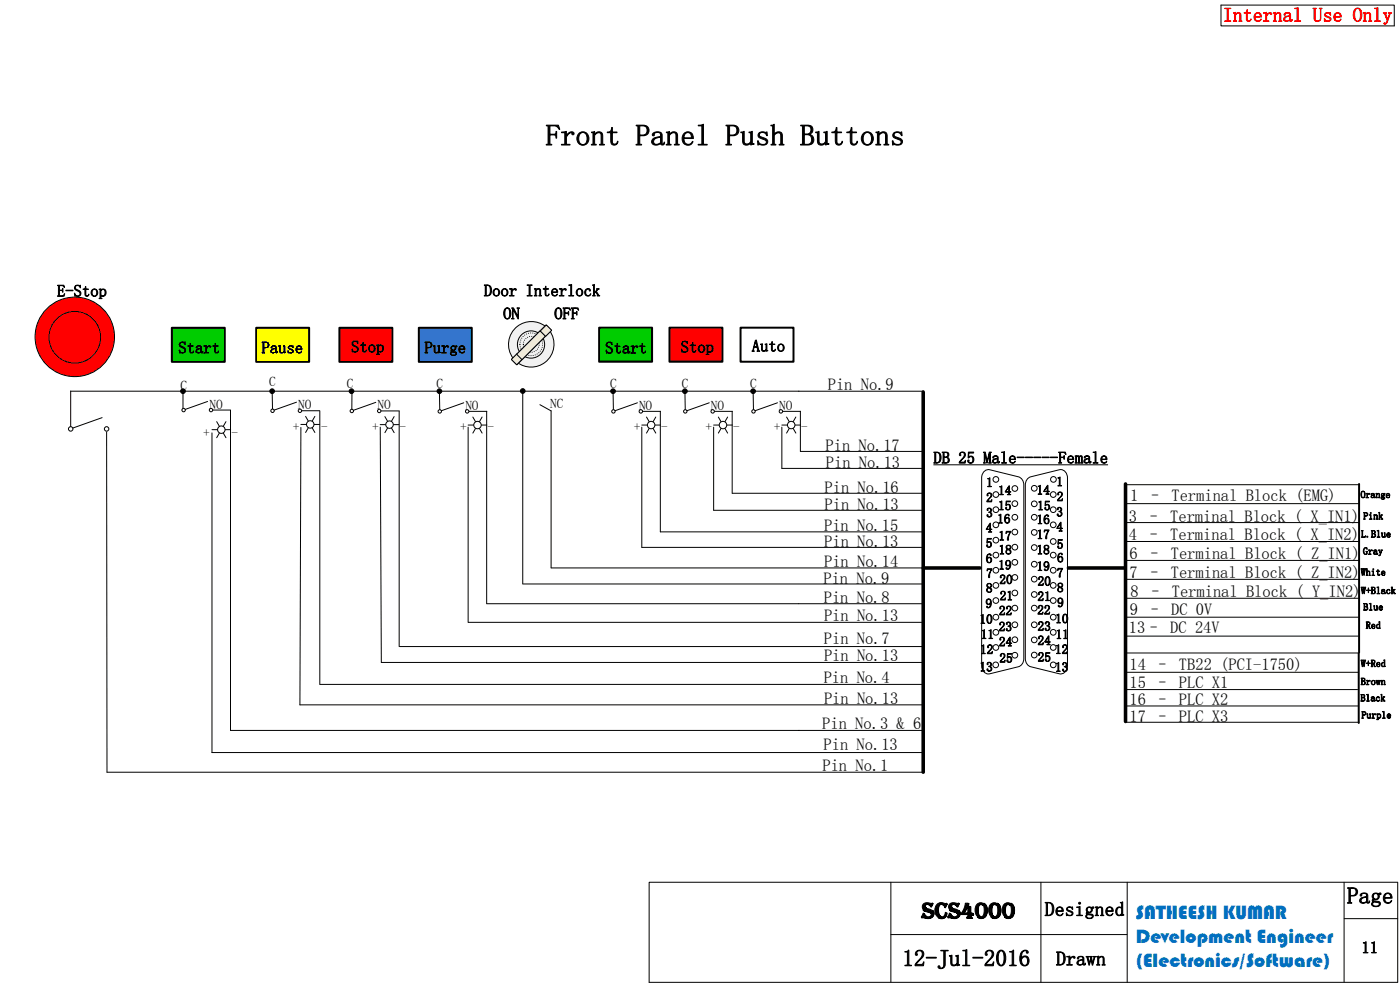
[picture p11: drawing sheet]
<svg xmlns="http://www.w3.org/2000/svg" width="299mm" height="210mm" viewBox="0 0 299 210" stroke-linecap="round" stroke-linejoin="round" font-family="sans-serif">
<path d="M210.3 100.7l.8-.4h.4l6.2 1.5a1.69 1.69 0 0 1 1.1 1.8v37a1.77 1.77 0 0 1-1.1 1.8l-6.2 1.5a1.53 1.53 0 0 1-1.7-1.8v-40l.2-.9z" fill="none" stroke="#000" stroke-width=".21"/>
<circle cx="212.9" cy="135" r=".61" fill="#fff"/>
<circle cx="212.9" cy="135" r=".61" fill="none" stroke="#000" stroke-width=".21"/>
<circle cx="212.8" cy="142" r=".61" fill="#fff"/>
<circle cx="212.8" cy="142" r=".61" fill="none" stroke="#000" stroke-width=".21"/>
<circle cx="212.9" cy="131.8" r=".61" fill="#fff"/>
<circle cx="212.9" cy="131.8" r=".61" fill="none" stroke="#000" stroke-width=".21"/>
<circle cx="212.9" cy="128.2" r=".61" fill="#fff"/>
<circle cx="212.9" cy="128.2" r=".61" fill="none" stroke="#000" stroke-width=".21"/>
<circle cx="212.9" cy="125" r=".61" fill="#fff"/>
<circle cx="212.9" cy="125" r=".61" fill="none" stroke="#000" stroke-width=".21"/>
<circle cx="212.9" cy="121.8" r=".61" fill="#fff"/>
<circle cx="212.9" cy="121.8" r=".61" fill="none" stroke="#000" stroke-width=".21"/>
<circle cx="212.9" cy="118.5" r=".61" fill="#fff"/>
<circle cx="212.9" cy="118.5" r=".61" fill="none" stroke="#000" stroke-width=".21"/>
<circle cx="212.9" cy="115.4" r=".61" fill="#fff"/>
<circle cx="212.9" cy="115.4" r=".61" fill="none" stroke="#000" stroke-width=".21"/>
<circle cx="212.9" cy="112.1" r=".61" fill="#fff"/>
<circle cx="212.9" cy="112.1" r=".61" fill="none" stroke="#000" stroke-width=".21"/>
<circle cx="212.9" cy="108.8" r=".61" fill="#fff"/>
<circle cx="212.9" cy="108.8" r=".61" fill="none" stroke="#000" stroke-width=".21"/>
<circle cx="212.9" cy="105.6" r=".61" fill="#fff"/>
<circle cx="212.9" cy="105.6" r=".61" fill="none" stroke="#000" stroke-width=".21"/>
<circle cx="212.9" cy="102.4" r=".61" fill="#fff"/>
<circle cx="212.9" cy="102.4" r=".61" fill="none" stroke="#000" stroke-width=".21"/>
<circle cx="212.9" cy="138.3" r=".61" fill="#fff"/>
<circle cx="212.9" cy="138.3" r=".61" fill="none" stroke="#000" stroke-width=".21"/>
<circle cx="216.9" cy="104.3" r=".61" fill="#fff"/>
<circle cx="216.9" cy="104.3" r=".61" fill="none" stroke="#000" stroke-width=".21"/>
<circle cx="216.9" cy="107.6" r=".61" fill="#fff"/>
<circle cx="216.9" cy="107.6" r=".61" fill="none" stroke="#000" stroke-width=".21"/>
<circle cx="216.9" cy="110.5" r=".61" fill="#fff"/>
<circle cx="216.9" cy="110.5" r=".61" fill="none" stroke="#000" stroke-width=".21"/>
<circle cx="216.9" cy="113.6" r=".61" fill="#fff"/>
<circle cx="216.9" cy="113.6" r=".61" fill="none" stroke="#000" stroke-width=".21"/>
<circle cx="216.9" cy="116.8" r=".61" fill="#fff"/>
<circle cx="216.9" cy="116.8" r=".61" fill="none" stroke="#000" stroke-width=".21"/>
<circle cx="216.9" cy="120.1" r=".61" fill="#fff"/>
<circle cx="216.9" cy="120.1" r=".61" fill="none" stroke="#000" stroke-width=".21"/>
<circle cx="216.9" cy="123.3" r=".61" fill="#fff"/>
<circle cx="216.9" cy="123.3" r=".61" fill="none" stroke="#000" stroke-width=".21"/>
<circle cx="216.9" cy="126.6" r=".61" fill="#fff"/>
<circle cx="216.9" cy="126.6" r=".61" fill="none" stroke="#000" stroke-width=".21"/>
<circle cx="216.9" cy="133.4" r=".61" fill="#fff"/>
<circle cx="216.9" cy="133.4" r=".61" fill="none" stroke="#000" stroke-width=".21"/>
<circle cx="216.9" cy="129.9" r=".61" fill="#fff"/>
<circle cx="216.9" cy="129.9" r=".61" fill="none" stroke="#000" stroke-width=".21"/>
<circle cx="216.9" cy="136.6" r=".61" fill="#fff"/>
<circle cx="216.9" cy="136.6" r=".61" fill="none" stroke="#000" stroke-width=".21"/>
<circle cx="216.9" cy="139.9" r=".61" fill="#fff"/>
<circle cx="216.9" cy="139.9" r=".61" fill="none" stroke="#000" stroke-width=".21"/>
<path d="M219.6 102.3l.7-.5 6.1-1.5a1.53 1.53 0 0 1 1.8 1.8v40.2a1.55 1.55 0 0 1-1.8 1.6l-6.1-1.5a1.69 1.69 0 0 1-1.1-1.8v-37v-.5z" fill-rule="evenodd" fill="#fff"/>
<path d="M219.6 102.3l.7-.5 6.1-1.5a1.53 1.53 0 0 1 1.8 1.8v40.2a1.55 1.55 0 0 1-1.8 1.6l-6.1-1.5a1.69 1.69 0 0 1-1.1-1.8v-37v-.5z" fill="none" stroke="#000" stroke-width=".21"/>
<circle cx="225.1" cy="108.8" r=".61" fill="#fff"/>
<circle cx="225.1" cy="108.8" r=".61" fill="none" stroke="#000" stroke-width=".21"/>
<circle cx="225.2" cy="102.4" r=".61" fill="#fff"/>
<circle cx="225.2" cy="102.4" r=".61" fill="none" stroke="#000" stroke-width=".21"/>
<circle cx="225.1" cy="112.1" r=".61" fill="#fff"/>
<circle cx="225.1" cy="112.1" r=".61" fill="none" stroke="#000" stroke-width=".21"/>
<circle cx="225.1" cy="115.6" r=".61" fill="#fff"/>
<circle cx="225.1" cy="115.6" r=".61" fill="none" stroke="#000" stroke-width=".21"/>
<circle cx="225.1" cy="118.5" r=".61" fill="#fff"/>
<circle cx="225.1" cy="118.5" r=".61" fill="none" stroke="#000" stroke-width=".21"/>
<circle cx="225.1" cy="121.8" r=".61" fill="#fff"/>
<circle cx="225.1" cy="121.8" r=".61" fill="none" stroke="#000" stroke-width=".21"/>
<circle cx="225.1" cy="125" r=".61" fill="#fff"/>
<circle cx="225.1" cy="125" r=".61" fill="none" stroke="#000" stroke-width=".21"/>
<circle cx="225.1" cy="128.2" r=".61" fill="#fff"/>
<circle cx="225.1" cy="128.2" r=".61" fill="none" stroke="#000" stroke-width=".21"/>
<circle cx="225.1" cy="131.8" r=".61" fill="#fff"/>
<circle cx="225.1" cy="131.8" r=".61" fill="none" stroke="#000" stroke-width=".21"/>
<circle cx="225.1" cy="135" r=".61" fill="#fff"/>
<circle cx="225.1" cy="135" r=".61" fill="none" stroke="#000" stroke-width=".21"/>
<circle cx="225.1" cy="138.3" r=".61" fill="#fff"/>
<circle cx="225.1" cy="138.3" r=".61" fill="none" stroke="#000" stroke-width=".21"/>
<circle cx="225.1" cy="142" r=".61" fill="#fff"/>
<circle cx="225.1" cy="142" r=".61" fill="none" stroke="#000" stroke-width=".21"/>
<circle cx="225.1" cy="105.6" r=".61" fill="#fff"/>
<circle cx="225.1" cy="105.6" r=".61" fill="none" stroke="#000" stroke-width=".21"/>
<circle cx="221.1" cy="139.9" r=".61" fill="#fff"/>
<circle cx="221.1" cy="139.9" r=".61" fill="none" stroke="#000" stroke-width=".21"/>
<circle cx="221.1" cy="136.6" r=".61" fill="#fff"/>
<circle cx="221.1" cy="136.6" r=".61" fill="none" stroke="#000" stroke-width=".21"/>
<circle cx="221.1" cy="133.4" r=".61" fill="#fff"/>
<circle cx="221.1" cy="133.4" r=".61" fill="none" stroke="#000" stroke-width=".21"/>
<circle cx="221.1" cy="129.9" r=".61" fill="#fff"/>
<circle cx="221.1" cy="129.9" r=".61" fill="none" stroke="#000" stroke-width=".21"/>
<circle cx="221.1" cy="127" r=".61" fill="#fff"/>
<circle cx="221.1" cy="127" r=".61" fill="none" stroke="#000" stroke-width=".21"/>
<circle cx="221.1" cy="123.7" r=".61" fill="#fff"/>
<circle cx="221.1" cy="123.7" r=".61" fill="none" stroke="#000" stroke-width=".21"/>
<circle cx="221.1" cy="120.5" r=".61" fill="#fff"/>
<circle cx="221.1" cy="120.5" r=".61" fill="none" stroke="#000" stroke-width=".21"/>
<circle cx="221.1" cy="116.9" r=".61" fill="#fff"/>
<circle cx="221.1" cy="116.9" r=".61" fill="none" stroke="#000" stroke-width=".21"/>
<circle cx="221.1" cy="110.5" r=".61" fill="#fff"/>
<circle cx="221.1" cy="110.5" r=".61" fill="none" stroke="#000" stroke-width=".21"/>
<circle cx="221.1" cy="113.7" r=".61" fill="#fff"/>
<circle cx="221.1" cy="113.7" r=".61" fill="none" stroke="#000" stroke-width=".21"/>
<circle cx="221.1" cy="107.6" r=".61" fill="#fff"/>
<circle cx="221.1" cy="107.6" r=".61" fill="none" stroke="#000" stroke-width=".21"/>
<circle cx="221.1" cy="104.3" r=".61" fill="#fff"/>
<g fill="none" stroke="#000" stroke-width=".21">
<path d="M22.8 92.2l.1 72.7h174.5M39.1 83.5v4.2M45 87.6h4.2M45.3 92.4v68.3M49.3 87.6v68.4h121.5M58.2 83.5l.1 4.2M64.1 87.7h4.2M64.3 91.3l-.2 59.2M68.4 87.7v58.5M75.2 83.5v4.3M81.3 91.2l.2 50.3M85.3 87.8v50.3"/>
<path d="M93.9 83.5l.1 4.3M100.1 91.2v41.7M104 87.8v41.1M170.8 83.5h-155.7v8.1M85.4 138.1h111.9M104.1 128.9h66.6M68.4 146.2h129"/>
<circle cx="39.1" cy="83.5" r=".5"/>
<circle cx="58.2" cy="83.5" r=".5"/>
<circle cx="75.1" cy="83.5" r=".5"/>
<circle cx="93.9" cy="83.5" r=".5"/>
<circle cx="221.1" cy="104.3" r=".61"/>
</g>
<g fill="#000">
<circle cx="39.1" cy="83.5" r=".5"/>
<circle cx="58.2" cy="83.5" r=".5"/>
<circle cx="75.1" cy="83.5" r=".5"/>
<circle cx="93.9" cy="83.5" r=".5"/>
</g>
<circle cx="16" cy="71.9" r="8.5" fill="#f00"/>
<circle cx="16" cy="71.9" r="8.5" fill="none" stroke="#000" stroke-width=".21"/>
<circle cx="16" cy="72" r="5.5" fill="#f00"/>
<circle cx="16" cy="72" r="5.5" fill="none" stroke="#000" stroke-width=".21"/>
<path d="M36.7 70h11.3v7.3h-11.3z" fill-rule="evenodd" fill="#0c0"/>
<path d="M36.7 70h11.3v7.3h-11.3z" fill="none" stroke="#000" stroke-width=".42"/>
<path d="M72.5 70h11.4v7.3h-11.4z" fill-rule="evenodd" fill="#f00"/>
<path d="M72.5 70h11.4v7.3h-11.4z" fill="none" stroke="#000" stroke-width=".42"/>
<path d="M54.8 70h11.3v7.3h-11.3z" fill-rule="evenodd" fill="#ff0"/>
<path d="M54.8 70h11.3v7.3h-11.3z" fill="none" stroke="#000" stroke-width=".42"/>
<path d="M89.5 70h11.3v7.3h-11.3z" fill-rule="evenodd" fill="#3475cd"/>
<path d="M89.5 70h11.3v7.3h-11.3z" fill="none" stroke="#000" stroke-width=".42"/>
<g fill="none" stroke="#000" stroke-width=".21">
<path d="M99.8 87.8h4.3M170.7 83.5h26.7M199.5 99.3h37.3M240.6 103.5h49.8M240.6 107.6h49.8M240.6 111.6h49.8M240.6 115.6h49.8M240.6 119.7h49.8M100.1 132.9h96.9M170.7 128.9h26.7M240.6 123.7h49.8M240.6 127.8h49.8"/>
<path d="M240.6 139.4h49.8M240.6 135.8h49.8M240.6 131.8h49.8M64.1 150.5h133.3M81.5 141.5h115.9M170.7 156h26.7M45.3 160.7h152.1"/>
</g>
<path d="M197.3 83.7v81.2M240.6 103.3v50.8M197.3 121.3h12.2M228.4 121.3h12.1" fill="none" stroke="#000" stroke-width=".76"/>
<path d="M22.3 91.6a.5 .5 0 0 0 1 0 .5 .5 0 0 0-1 0zM14.6 91.6a.5 .5 0 0 0 1 0 .5 .5 0 0 0-1 0z" fill-rule="evenodd" fill="#fff"/>
<g fill="none" stroke="#000" stroke-width=".21">
<path d="M21.8 89.2l-6.2 2.2M240.6 143.6h49.8"/>
<circle cx="15.1" cy="91.6" r=".48"/>
<circle cx="22.8" cy="91.6" r=".48"/>
</g>
<path d="M44.7 87.6a.4 .4 0 0 0 .8 0 .4 .4 0 0 0-.8 0zM38.9 87.6a.37 .37 0 0 0 .7 0 .37 .37 0 0 0-.7 0z" fill-rule="evenodd" fill="#fff"/>
<g fill="none" stroke="#000" stroke-width=".21">
<path d="M44.4 85.7l-4.8 1.7M45.3 91.8h4M46.3 90l2 3.5M48.3 90l-2 3.5"/>
<circle cx="39.2" cy="87.6" r=".37"/>
<circle cx="45.1" cy="87.6" r=".37"/>
</g>
<circle cx="47.3" cy="91.8" r=".8" fill="#fff"/>
<g fill="none" stroke="#000" stroke-width=".21">
<path d="M64.3 90.6h4M65.3 88.9l2 3.5M67.3 88.9l-2 3.5"/>
<circle cx="47.3" cy="91.8" r=".8"/>
</g>
<circle cx="66.3" cy="90.6" r=".8" fill="#fff"/>
<circle cx="66.3" cy="90.6" r=".8" fill="none" stroke="#000" stroke-width=".21"/>
<path d="M63.7 87.7a.4 .4 0 0 0 .8 0 .4 .4 0 0 0-.8 0zM57.9 87.7a.37 .37 0 0 0 .7 0 .37 .37 0 0 0-.7 0z" fill-rule="evenodd" fill="#fff"/>
<g fill="none" stroke="#000" stroke-width=".21">
<path d="M63.4 85.9l-4.8 1.7M81.1 87.8h4.3M81.3 90.7h4M82.3 89l2 3.4M84.3 89l-2 3.4"/>
<circle cx="58.3" cy="87.7" r=".37"/>
<circle cx="64.1" cy="87.7" r=".37"/>
</g>
<circle cx="83.3" cy="90.7" r=".8" fill="#fff"/>
<circle cx="83.3" cy="90.7" r=".8" fill="none" stroke="#000" stroke-width=".21"/>
<path d="M80.7 87.8a.37 .37 0 0 0 .7 0 .37 .37 0 0 0-.7 0zM74.8 87.8a.4 .4 0 0 0 .8 0 .4 .4 0 0 0-.8 0z" fill-rule="evenodd" fill="#fff"/>
<g fill="none" stroke="#000" stroke-width=".21">
<path d="M80.3 85.9l-4.8 1.7M100.1 90.8h4M101.1 89.1l1.9 3.4M103 89.1l-1.9 3.4"/>
<circle cx="75.2" cy="87.8" r=".37"/>
<circle cx="81.1" cy="87.8" r=".37"/>
</g>
<circle cx="102.1" cy="90.8" r=".8" fill="#fff"/>
<circle cx="102.1" cy="90.8" r=".8" fill="none" stroke="#000" stroke-width=".21"/>
<path d="M99.5 87.9a.37 .37 0 0 0 .7 0 .37 .37 0 0 0-.7 0zM93.6 87.9a.4 .4 0 0 0 .8 0 .4 .4 0 0 0-.8 0z" fill-rule="evenodd" fill="#fff"/>
<g fill="none" stroke="#000" stroke-width=".21">
<path d="M99.1 86l-4.8 1.7"/>
<circle cx="94" cy="87.9" r=".37"/>
<circle cx="99.9" cy="87.9" r=".37"/>
</g>
<path d="M128.1 70h11.3v7.2h-11.3z" fill-rule="evenodd" fill="#0c0"/>
<path d="M128.1 70h11.3v7.2h-11.3z" fill="none" stroke="#000" stroke-width=".42"/>
<path d="M143.1 70h11.3v7.2h-11.3z" fill-rule="evenodd" fill="#f00"/>
<path d="M143.1 70h11.3v7.2h-11.3z" fill="none" stroke="#000" stroke-width=".42"/>
<path d="M158.3 70h11.3v7.2h-11.3z" fill-rule="evenodd" fill="#fff"/>
<path d="M158.3 70h11.3v7.2h-11.3z" fill="none" stroke="#000" stroke-width=".42"/>
<path d="M110 70.3a4.9 4.9 0 0 1 6.6-.6l-.5 .4 .9 .9 .4-.5a4.9 4.9 0 0 1-.4 6.5 4.9 4.9 0 0 1-6.4 .4l.4-.4-.9-.9-.4 .4a4.9 4.9 0 0 1 .3-6.2z" fill-rule="evenodd" fill="#f2f2f2"/>
<path d="M110 70.3a4.9 4.9 0 0 1 6.6-.6l-.5 .4 .9 .9 .4-.5a4.9 4.9 0 0 1-.4 6.5 4.9 4.9 0 0 1-6.4 .4l.4-.4-.9-.9-.4 .4a4.9 4.9 0 0 1 .3-6.2zM116.1 70.1l-6 6M117 71l-6 6" fill="none" stroke="#000" stroke-width=".21"/>
<g fill="none" stroke="#000" stroke-width=".21" stroke-dasharray="0 .4">
<circle cx="113.6" cy="73.5" r="1.7"/>
<circle cx="113.6" cy="73.5" r="2.43"/>
</g>
<path d="M116.7 69.4l1.1 1.2-7.3 7.3-1.1-1.1z" fill-rule="evenodd" fill="#ebf1de"/>
<path d="M116.7 69.4l1.1 1.2-7.3 7.3-1.1-1.1z" fill="none" stroke="#000" stroke-width=".21"/>
<path d="M109.3 76.8l1.2-1.3 1.2 1.2-1.3 1.2z" fill-rule="evenodd" fill="#ebf1de"/>
<path d="M109.3 76.8l1.2-1.3 1.2 1.2-1.3 1.2z" fill="none" stroke="#000" stroke-width=".21"/>
<path d="M116.8 69.4l1.1 1.1-1.3 1.4-1.2-1.2z" fill-rule="evenodd" fill="#ebf1de"/>
<g fill="none" stroke="#000" stroke-width=".21">
<path d="M116.8 69.4l1.1 1.1-1.3 1.4-1.2-1.2z"/>
<circle cx="113.5" cy="73.6" r="2.91"/>
</g>
<path d="M110.4 75.7l5-5 1.2 1.1-5 5z" fill-rule="evenodd" fill="#ebf1de"/>
<g fill="none" stroke="#000" stroke-width=".21">
<path d="M110.4 75.7l5-5 1.2 1.1-5 5zM131 83.5l.1 4.3M136.9 87.8h4.3M137.2 91.2v25.7M137.2 90.8h4M138.2 89.1l2 3.4M140.2 89.1l-2 3.4M141.1 87.8v25.8"/>
<circle cx="131" cy="83.5" r=".5"/>
</g>
<circle cx="131" cy="83.5" r=".5" fill="#000"/>
<circle cx="139.2" cy="90.8" r=".8" fill="#fff"/>
<circle cx="139.2" cy="90.8" r=".8" fill="none" stroke="#000" stroke-width=".21"/>
<path d="M136.6 87.9a.37 .37 0 0 0 .7 0 .37 .37 0 0 0-.7 0zM130.8 87.9a.37 .37 0 0 0 .7 0 .37 .37 0 0 0-.7 0z" fill-rule="evenodd" fill="#fff"/>
<g fill="none" stroke="#000" stroke-width=".21">
<path d="M136.2 86l-4.7 1.7M146.4 83.5l.1 4.3M152.3 87.8h4.2v17.5M152.5 91.2v17.8M152.5 90.8h4M153.5 89.1l2 3.4M155.5 89.1l-2 3.4"/>
<circle cx="131.1" cy="87.9" r=".37"/>
<circle cx="137" cy="87.9" r=".37"/>
<circle cx="146.4" cy="83.5" r=".5"/>
</g>
<circle cx="146.4" cy="83.5" r=".5" fill="#000"/>
<circle cx="154.5" cy="90.8" r=".8" fill="#fff"/>
<circle cx="154.5" cy="90.8" r=".8" fill="none" stroke="#000" stroke-width=".21"/>
<path d="M152 87.9a.37 .37 0 0 0 .7 0 .37 .37 0 0 0-.7 0zM146.1 87.9a.37 .37 0 0 0 .7 0 .37 .37 0 0 0-.7 0z" fill-rule="evenodd" fill="#fff"/>
<g fill="none" stroke="#000" stroke-width=".21">
<path d="M151.6 86l-4.8 1.7M161 83.5l.1 4.3M166.9 87.8h4.2v8.6M167.1 91.2v8.8M167.1 90.8h4M168.1 89.1l2 3.4M170.1 89.1l-2 3.4"/>
<circle cx="146.5" cy="87.9" r=".37"/>
<circle cx="152.3" cy="87.9" r=".37"/>
<circle cx="161" cy="83.5" r=".5"/>
</g>
<circle cx="161" cy="83.5" r=".5" fill="#000"/>
<circle cx="169.1" cy="90.8" r=".8" fill="#fff"/>
<circle cx="169.1" cy="90.8" r=".8" fill="none" stroke="#000" stroke-width=".21"/>
<path d="M166.5 87.9a.4 .4 0 0 0 .8 0 .4 .4 0 0 0-.8 0zM160.7 87.9a.37 .37 0 0 0 .7 0 .37 .37 0 0 0-.7 0z" fill-rule="evenodd" fill="#fff"/>
<g fill="none" stroke="#000" stroke-width=".21">
<path d="M261 1.1h37v4.4h-37zM111.7 83.5v41.2M115.4 86.4l2.4 1.3v33.6M166.2 86l-4.8 1.7M171.1 96.4h26.4M137.2 116.9h60.2M141.2 113.6h56.2M152.6 109h44.4M156.5 105.3h40.9M167.1 100h29.9M111.7 124.7h85.7M117.8 121.3h79.6"/>
<path d="M240.4 147.3h49.8M240.6 150.8h49.8M240.7 154.2h49.8M190.4 188.4v21.3M190.4 199.6h50.5M222.5 188.4v21.4M240.9 188.4v21.4M287.3 188.4v21.3M287.3 196.2h11.5M298.8 188.4h-160v21.4h160M298.8 188.5v21.2"/>
<circle cx="111.7" cy="83.5" r=".5"/>
<circle cx="161.1" cy="87.9" r=".37"/>
<circle cx="166.9" cy="87.9" r=".37"/>
</g>
<path d="M290.5 103.3v36M290.4 139.5v14.9" fill="none" stroke="#000" stroke-width=".42"/>
<circle cx="111.7" cy="83.5" r=".5" fill="#000"/>
<text font-size="6.3" x="116.6" y="31.1">Front Panel Push Buttons</text>
<g font-size="4.9">
<text x="197" y="196.1">scs4000</text>
<text x="287.9" y="193">Page</text>
<text x="192.9" y="206.3">12-Jul-2016</text>
</g>
<text font-size="4.2" fill="#f00" x="261.4" y="4.6">Internal Use Only</text>
<g font-size="4.2">
<text x="223.3" y="195.6">Designed</text>
<text x="225.7" y="206.2">Drawn</text>
</g>
<g font-size="4.2" fill="#0070c0">
<text x="242.8" y="196.3">SATHEESH KUMAR</text>
<text x="242.8" y="201.4">Development Engineer</text>
<text x="242.8" y="206.5">(Electronics/Software)</text>
</g>
<g font-size="3.5">
<text x="12.2" y="63.3">E-Stop</text>
<text x="103.4" y="63.3">Door Interlock</text>
<text x="107.5" y="68.2">ON</text>
<text x="118.5" y="68.2">OFF</text>
<text x="38.1" y="75.4">Start</text>
<text x="55.9" y="75.4">Pause</text>
<text x="75.1" y="75.2">Stop</text>
<text x="90.7" y="75.4">Purge</text>
<text x="129.4" y="75.5">Start</text>
<text x="145.5" y="75.3">Stop</text>
<text x="160.7" y="75.1">Auto</text>
<text x="176.9" y="83.3">Pin No.9</text>
<text x="176.5" y="96.3">Pin No.17</text>
<text x="176.5" y="100">Pin No.13</text>
<text x="199.5" y="99">DB 25 Male-----Female</text>
<text x="176.2" y="105.3">Pin No.16</text>
<text x="241.6" y="107">1 – Terminal Block (EMG)</text>
<text x="176.1" y="113.4">Pin No.15</text>
<text x="176.2" y="108.9">Pin No.13</text>
<text x="241.3" y="111.4">3 – Terminal Block ( X_IN1)</text>
<text x="176.2" y="116.7">Pin No.13</text>
<text x="241.3" y="115.4">4 – Terminal Block ( X_IN2)</text>
<text x="241.4" y="119.3">6 – Terminal Block ( Z_IN1)</text>
<text x="176" y="124.7">Pin No.9</text>
<text x="176.1" y="121.1">Pin No.14</text>
<text x="241.4" y="123.4">7 – Terminal Block ( Z_IN2)</text>
<text x="176.1" y="128.7">Pin No.8</text>
<text x="241.5" y="131.3">9 – DC 0V</text>
<text x="241.6" y="127.5">8 – Terminal Block ( Y_IN2)</text>
<text x="176.1" y="137.6">Pin No.7</text>
<text x="176.1" y="132.7">Pin No.13</text>
<text x="241.3" y="135.3">13– DC 24V</text>
<text x="176.1" y="141.2">Pin No.13</text>
<text x="241.4" y="143.1">14 – TB22 (PCI-1750)</text>
<text x="176.1" y="145.8">Pin No.4</text>
<text x="241.4" y="147">15 – PLC X1</text>
<text x="175.8" y="155.8">Pin No.3 &amp; 6</text>
<text x="176.1" y="150.3">Pin No.13</text>
<text x="241.4" y="150.5">16 – PLC X2</text>
<text x="241.4" y="154.1">17 – PLC X3</text>
<text x="176" y="160.2">Pin No.13</text>
<text x="175.8" y="164.6">Pin No.1</text>
<text x="291" y="203.5">11</text>
</g>
<g font-size="2.8">
<text x="38.6" y="83.3">C</text>
<text x="57.5" y="82.4">C</text>
<text x="74.1" y="82.9">C</text>
<text x="93.3" y="82.9">C</text>
<text x="130.4" y="82.9">C</text>
<text x="145.8" y="82.9">C</text>
<text x="160.4" y="82.9">C</text>
<text x="44.8" y="87.4">NO</text>
<text x="63.7" y="87.3">NO</text>
<text x="80.7" y="87.4">NO</text>
<text x="99.5" y="87.5">NO</text>
<text x="117.6" y="87.1">NC</text>
<text x="136.6" y="87.5">NO</text>
<text x="152" y="87.5">NO</text>
<text x="166.5" y="87.5">NO</text>
<text x="43.4" y="93.2">+</text>
<text x="49.5" y="93.2">-</text>
<text x="62.6" y="92">+</text>
<text x="68.7" y="92">-</text>
<text x="79.5" y="92">+</text>
<text x="85.4" y="92">-</text>
<text x="98.3" y="92.1">+</text>
<text x="104.2" y="92.1">-</text>
<text x="135.5" y="92.1">+</text>
<text x="141.3" y="92.1">-</text>
<text x="150.8" y="92.1">+</text>
<text x="156.7" y="92.1">-</text>
<text x="165.4" y="92.1">+</text>
<text x="171.3" y="92.1">-</text>
<text x="210.8" y="104">1</text>
<text x="210.8" y="107.2">2</text>
<text x="213.3" y="105.7">14</text>
<text x="221.6" y="105.6">14</text>
<text x="225.8" y="103.8">1</text>
<text x="225.9" y="107">2</text>
<text x="210.7" y="113.7">4</text>
<text x="210.8" y="110.4">3</text>
<text x="213.1" y="111.8">16</text>
<text x="213.3" y="108.9">15</text>
<text x="221.6" y="111.9">16</text>
<text x="221.7" y="108.9">15</text>
<text x="225.8" y="113.5">4</text>
<text x="225.8" y="110.3">3</text>
<text x="210.7" y="116.9">5</text>
<text x="213.4" y="115.4">17</text>
<text x="213.4" y="118.4">18</text>
<text x="221.6" y="118.4">18</text>
<text x="221.6" y="115.1">17</text>
<text x="225.9" y="117.2">5</text>
<text x="210.7" y="120.2">6</text>
<text x="210.8" y="123.4">7</text>
<text x="213.4" y="121.6">19</text>
<text x="213.6" y="124.7">20</text>
<text x="221.6" y="121.9">19</text>
<text x="221.8" y="125.1">20</text>
<text x="225.9" y="123.3">7</text>
<text x="225.9" y="120.1">6</text>
<text x="210.7" y="129.8">9</text>
<text x="210.7" y="126.5">8</text>
<text x="213.5" y="131.4">22</text>
<text x="213.7" y="128.2">21</text>
<text x="221.7" y="131.2">22</text>
<text x="221.8" y="128.3">21</text>
<text x="225.9" y="126.4">8</text>
<text x="226" y="129.6">9</text>
<text x="209.4" y="133.2">10</text>
<text x="209.6" y="136.4">11</text>
<text x="213.5" y="134.8">23</text>
<text x="221.8" y="134.7">23</text>
<text x="221.8" y="137.7">24</text>
<text x="225.5" y="133.1">10</text>
<text x="225.6" y="136.4">11</text>
<text x="209.4" y="143.4">13</text>
<text x="209.5" y="139.6">12</text>
<text x="213.5" y="138">24</text>
<text x="213.6" y="141.5">25</text>
<text x="221.8" y="141.3">25</text>
<text x="225.5" y="143.4">13</text>
<text x="225.5" y="139.6">12</text>
</g>
<g font-size="2.1">
<text x="290.8" y="106.3">Orange</text>
<text x="291.4" y="110.9">Pink</text>
<text x="290.9" y="114.8">L.Blue</text>
<text x="291.3" y="118.4">Gray</text>
<text x="290.9" y="122.9">White</text>
<text x="290.9" y="126.8">W+Black</text>
<text x="291.4" y="130.3">Blue</text>
<text x="291.9" y="134.3">Red</text>
<text x="290.9" y="142.4">W+Red</text>
<text x="290.8" y="149.8">Black</text>
<text x="290.9" y="146.3">Brown</text>
<text x="291" y="153.4">Purple</text>
</g>
</svg>
